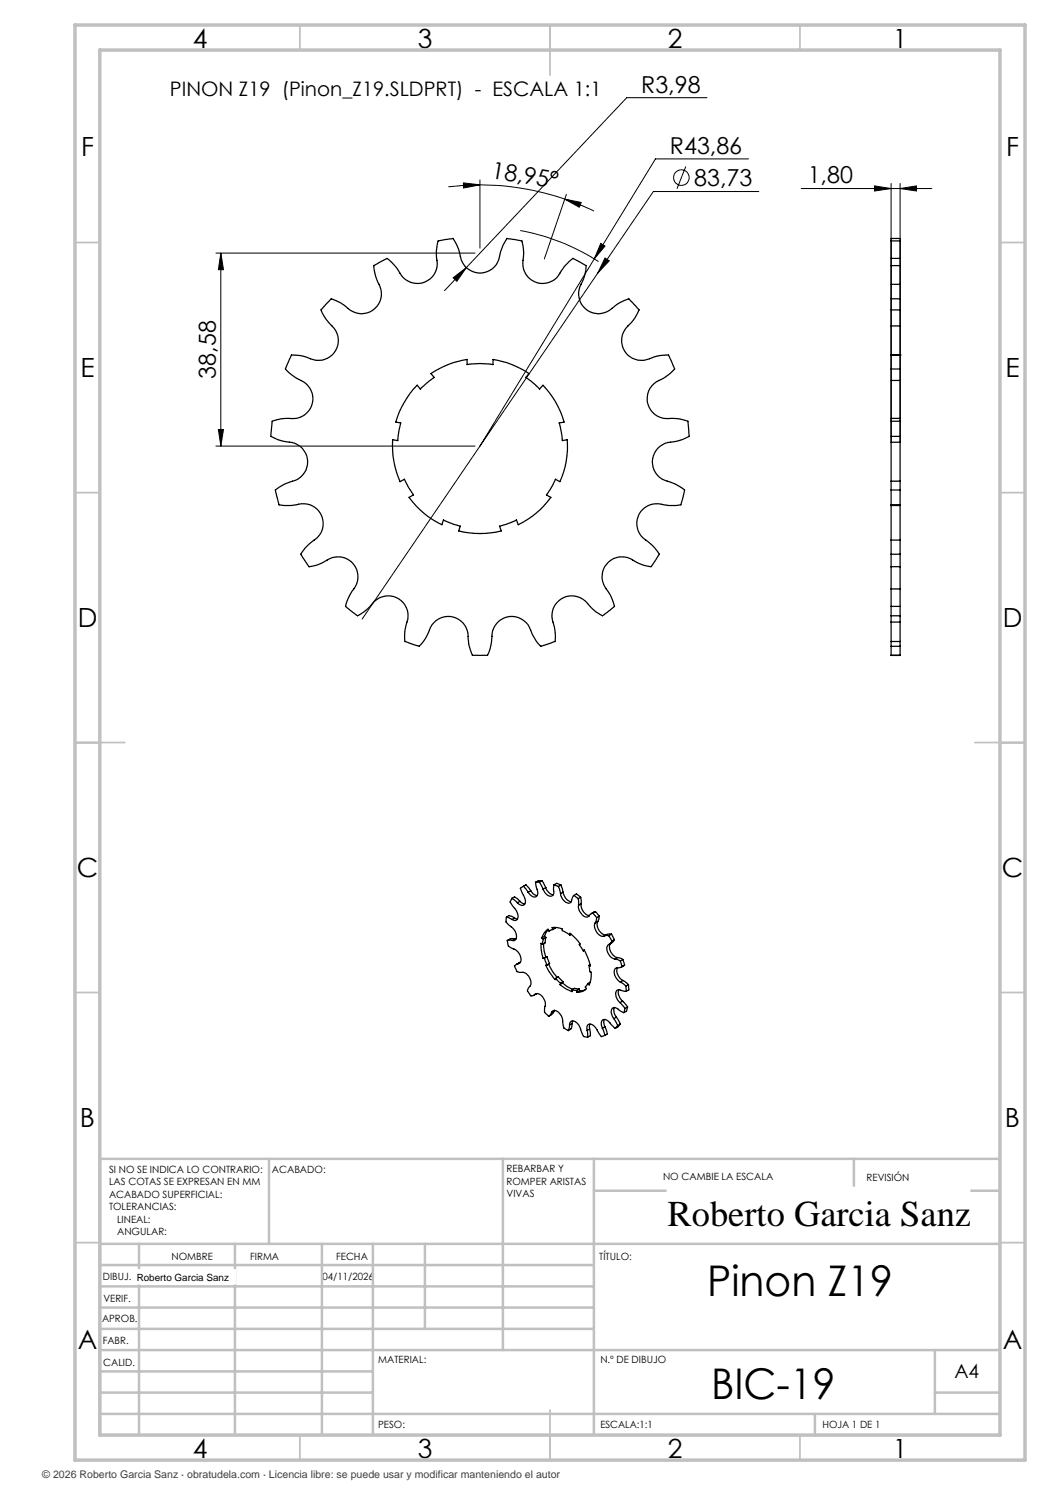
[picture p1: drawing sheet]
<svg xmlns="http://www.w3.org/2000/svg" width="210mm" height="297mm" viewBox="0 0 210 297" stroke-linecap="round" stroke-linejoin="round" font-family="sans-serif">
<g fill="none" stroke="#000" stroke-width=".2">
<path d="M141.4 19.5h-16.1l-36.4 38.6M92.7 36.6l3.3 .4-3.3 .6zM96 36v13.6M96 37a53.3 53.3 0 0 1 17 2.8M96 37l-6.3 .4M113 39.8l3.2 .7-.3 .9zM113 39.8l2.9 1.1 2.9 1.3M113.3 38.9l-4.4 12.9M137.2 33.3l-1.8 4.4M149.7 31.8h-18.6l-35.1 57.4M151.8 38.3h-21.1l-11.1 16.3M160.2 37.7h26.2"/>
<path d="M174.9 37.2l3.3 .5-3.3 .5zM178.2 36.7v51.5M180 37.7l3.3-.5v1zM180 36.7v51.5M43.2 50.6h51.8M44.2 50.6v38.6M44.2 50.6l.5 3.3h-1zM90.6 55.6l2.7-2.1-1.9 2.8zM104 46.1a42.7 42.7 0 0 1 15.7 6.2M119.6 54.6l-47.2 69.2M120.2 48.7l.8 .5-2.1 2.6zM121 51.6l.8 .6-2.2 2.4z"/>
<path d="M43.2 89.2h51.8M43.7 85.9h1l-.5 3.3z"/>
<circle cx="136.3" cy="35.5" r="1.55"/>
</g>
<g fill="none" stroke="#c0c0c0" stroke-width=".35">
<path d="M60 5v5M110 5v10M160 5v5M15 48.5h5M200 48.5h5M15 98.5h5M200 98.5h5M15 148.5h10M195 148.5h10M15 198.5h5M200 198.5h5M15 248.5h5"/>
<path d="M200 248.5h5M60 287v5M110 282v10M160 287v5"/>
</g>
<g fill="none" stroke="#c0c0c0" stroke-width=".5">
<path d="M53.8 231.8v17M100.6 231.8v38.2M118.8 231.8v55.2M118.8 238.2h81.2M170.8 231.8v6.4M200 231.8h-180v55.2M20 248.8h180M20 257.3h98.8M20 253h98.8M27.8 248.8v38.2M47 248.8v38.2M64.4 248.8v38.2"/>
<path d="M74.6 248.8v38.2M85 248.8v17M20 265.8h98.8M20 261.5h98.8M20 278.5h54.6M20 274.3h54.6M20 270h180M187 278.5h13M187 270v12.8M20 282.8h180M163 282.8v4.2"/>
</g>
<path d="M15 5h190v287h-190zM20 10h180v277h-180z" fill="none" stroke="#c0c0c0" stroke-width=".7"/>
<g fill="#000">
<path d="M113 39.8l3.2 .7-.3 .9zM92.7 36.6l3.3 .4-3.3 .6z"/>
<path d="M121 51.6l-1.4 3 2.2-2.4zM90.6 55.6l.8 .7 1.9-2.8zM120.2 48.7l-1.3 3.1 2.1-2.6zM174.9 37.2l3.3 .5-3.3 .5zM180 37.7l3.3-.5v1z"/>
<path d="M43.7 85.9h1l-.5 3.3zM44.2 50.6l.5 3.3h-1z"/>
</g>
<g fill="none" stroke="#000" stroke-width=".25">
<path d="M66.3 59.8a9.4 9.4 0 0 1 3.8 2.3 4 4 0 0 0 5-.6 4 4 0 0 0 .5-5.1l-.5-1.3-.3-2 2.6-1.4 .4 .3a10.3 10.3 0 0 1 2.5 3.1 4 4 0 0 0 5 1.2 4 4 0 0 0 2-4.7v-1.5l.3-1.9 3-.5 .3 .4a9.9 9.9 0 0 1 1.3 3.8 4 4 0 0 0 4.4 2.7 4 4 0 0 0 3.4-3.8l.6-1.8 .8-1.3 3 .5 .1 .5a9.4 9.4 0 0 1 .1 4 4 4 0 0 0 3.2 3.9 4 4 0 0 0 4.5-2.4l.8-1.2 1.5-1.3 2.6 1.4v.5a8.9 8.9 0 0 1-1.2 3.8 4 4 0 0 0 1.7 4.8 4 4 0 0 0 5.1-.8l1.2-.9 1.8-.7 2 2.2-.2 .4a9.5 9.5 0 0 1-2.4 3.2 4 4 0 0 0 .1 5.1 4 4 0 0 0 5.1 .9l1.4-.4 1.9-.2 1.2 2.8-.3 .4a10 10 0 0 1-3.3 2.2 4 4 0 0 0-1.6 4.8 4 4 0 0 0 4.5 2.5h1.5l1.9 .5 .2 3.1-.4 .2a9.5 9.5 0 0 1-3.9 1 4 4 0 0 0-3 4.1 4 4 0 0 0 3.4 3.8l1.4 .5 1.6 1.1-.7 3h-.5a9.6 9.6 0 0 1-4-.3 4 4 0 0 0-4.2 2.9 4 4 0 0 0 2.1 4.7l1.1 1 1.2 1.5-1.7 2.5h-.5a9.6 9.6 0 0 1-3.7-1.6 4 4 0 0 0-4.9 1.4 4 4 0 0 0 .4 5.1l.8 1.2 .6 1.9-2.4 1.9-.4-.3a10 10 0 0 1-3-2.6 4 4 0 0 0-5.1-.4 4 4 0 0 0-1.3 5l.3 1.4v2l-2.8 1-.4-.4a14 14 0 0 1-2.2-4 4 4 0 0 0-4.7-1.3 4 4 0 0 0-2.5 4.1l-.4 2-.5 1.4h-3l-.2-.5a8.9 8.9 0 0 1-.7-3.9 4 4 0 0 0-3.8-3.4 4 4 0 0 0-4.1 3.1l-.6 1.3-1.2 1.6-2.9-1-.1-.5a9.9 9.9 0 0 1 .7-3.9 4 4 0 0 0-2.6-4.5 4 4 0 0 0-4.8 1.7l-1.5 1.3-1.2 .8-2.4-1.9 .1-.5a10.7 10.7 0 0 1 1.9-3.5 4 4 0 0 0-1-5 4 4 0 0 0-5.1 0l-1.7 .8-1.5 .2-1.7-2.5 .3-.4a10.1 10.1 0 0 1 2.9-2.7 4 4 0 0 0 .8-5.1 4 4 0 0 0-4.9-1.6l-1 .1-2.4-.1-.7-3 .4-.3a13.3 13.3 0 0 1 4.1-1.9 4 4 0 0 0 1.8-4.6 4 4 0 0 0-4-2.8l-1.9-.5-1.3-.6 .2-3.1 .5-.1a9.9 9.9 0 0 1 3.9-.4 4 4 0 0 0 3.8-3.5 4 4 0 0 0-2.8-4.3l-1.7-1.1-1-1 1.2-2.8h.5a9.7 9.7 0 0 1 3.9 .9 4 4 0 0 0 4.6-2.1 4 4 0 0 0-1.3-5l-1.2-1.5-.6-1.3zM178.2 59.8v2.2M178.2 56.9v2.9M178.2 51.7v1.4M178.2 53.1v3.8M178.2 48.2v3.5M178.2 48.2v-.5h1.8v.5M178.2 59.8h1.8M178.2 56.9h1.8M178.2 51.7h1.8M178.2 53.1h1.8M178.2 48.2h1.8"/>
<path d="M180 59.8v2.2M180 56.9v2.9M180 51.7v1.4M180 53.1v3.8M180 48.2v3.5M83.4 77l.7 .8 1.7-1.5 1.1-.8-.7-.8a18.2 18.2 0 0 1 7.2-2.8v1a16 16 0 0 1 5.2 0v-1a17.8 17.8 0 0 1 7.2 2.8l-.6 .8 1.1 .8 1.6 1.5 .7-.8a17.3 17.3 0 0 1 4.2 7.4l-1 .2 .5 1.8 .2 1.7 1-.2a17.1 17.1 0 0 1-1.5 8.4l-.9-.5-.6 1.3-1.2 1.9 .9 .5a17.5 17.5 0 0 1-6.6 5.4l-.3-.9-2.1 .9-1.3 .3 .4 1a17.5 17.5 0 0 1-8.6 0l.4-1-1.3-.3-2.1-.9-.3 .9a17.2 17.2 0 0 1-6.6-5.4l.9-.5-1-1.5-.8-1.7-.9 .5a18.3 18.3 0 0 1-1.5-8.4l1.1 .2 .6-3.5-1-.2a17.9 17.9 0 0 1 4.2-7.4zM178.2 71v2.8M178.2 73.8v2.3M178.2 76.1v7.6M178.2 71h.1M178.2 65.2v5.8M178.2 62v3.2"/>
<path d="M178.2 71h1.8M178.2 73.8h1.8M178.2 76.1h1.8M178.2 65.2h1.8M178.2 62h1.8M180 71v2.8M180 73.8v2.3M180 76.1v7.6M180 71h.1M180 65.2v5.8M180 62v3.2M178.2 84.2v3.1"/>
<path d="M178.2 87.3v1.1M178.2 83.7v.5M178.2 96.2v1.8M178.2 98v3M178.2 88.4v7.8M178.2 83.7h1.8M178.2 84.2h1.8M178.2 87.3h1.8M178.2 88.4h1.8M178.2 96.2h1.8M178.2 98h1.8M180 84.2v3.1"/>
<path d="M180 87.3v1.1M180 83.7v.5M180 96.2v1.8M180 98v3M180 88.4v7.8M178.2 101v.1M178.2 101.1v6.9M178.2 108v2.8M178.2 110.8v2.5M178.2 113.3v4.5M178.2 117.8v3.5M178.2 101.1h1.8"/>
<path d="M178.2 101h1.8M178.2 108h1.8M178.2 110.8h1.8M178.2 113.3h1.8M178.2 117.8h1.8M180 101v.1M180 101.1v6.9M180 108v2.8M180 110.8v2.5M180 113.3v4.5M180 117.8v3.5M178.2 121.3v1.9"/>
<path d="M178.2 123.2v1.2M178.2 124.4v3.9M178.2 128.3v1M178.2 129.3v1.8M178.2 131.1h1.8M178.2 121.3h1.8M178.2 123.2h1.8M178.2 124.4h1.8M178.2 128.3h1.8M178.2 129.3h1.8M180 121.3v1.9M180 123.2v1.2"/>
<path d="M180 124.4v3.9M180 128.3v1M180 129.3v1.8M102.4 179.7l-.1 .1a.77 .77 0 0 0 0 1.1l.5 .6a1.82 1.82 0 0 1 .5 2.5l-.3 .1-.6-.2M102.4 179.7l1.1 .8M102.4 179.7l.5-.3 1.1 .9M104.7 177.3h-.2a.5 .5 0 0 0-.2 .9l.4 .9a1.45 1.45 0 0 1 0 1.9 1.2 1.2 0 0 1-1.2-.5M104.7 177.3l.9 1.2M104.7 177.3l.5-.4 1 1.2M106.2 178.1a1.62 1.62 0 0 0 1.2 1M106.2 178.1l-.6 .4M107.1 176.5l.2 1a1.4 1.4 0 0 1-.1 1.8 1.48 1.48 0 0 1-1.6-.8"/>
<path d="M107.9 176.4l-.8 .1M107.9 176.4l.7 1.4M108.4 176.1l.7 1.4M108.4 176.1l-.8 .1-.5 .3M108.4 176.1l-.5 .3M109.1 177.5a1.99 1.99 0 0 0 1.5 1.5M109.1 177.5l-.5 .3M110.8 176.9l-.1 1a.9 .9 0 0 1-.6 1.3 2.04 2.04 0 0 1-1.5-1.4M110.8 176.9l.9 .4M110.8 176.9l.5-.2 .9 .3M111.7 177.3l.4 1.4M112.1 178.7a1.99 1.99 0 0 0 1.8 1.9l.4-.3 .5-1.2"/>
<path d="M112.2 177l.4 1.4M112.2 177l-.5 .3M112.6 178.4v.2a2.13 2.13 0 0 0 1.7 1.7M112.6 178.4l-.5 .3M114.8 179.1l.8 .6M114.8 179.1l.5-.3 .8 .7M115.6 179.7l.1 1.4M116.1 179.5l.1 1.3M116.1 179.5l-.5 .2M101.3 183.4l-.1 .4a1.28 1.28 0 0 0 .9 1.5l.2 .1a2.01 2.01 0 0 1 .7 2.6l-.6 .1M101.3 183.4l1.1 .5M101.3 183.4l.5-.3 1.1 .5"/>
<path d="M101.5 188.1v.1a1.49 1.49 0 0 0 1.4 1.7 2.15 2.15 0 0 1 1.1 2.6l-.3 .2M101.5 188.1h.9M102.9 183.6l.6 .2M102.9 183.6l-.5 .3M103 187.8h.2M103 187.8l-.7-.1-.8 .4M103 187.8l-.6 .3M103.7 192.7l-.1 .1a.67 .67 0 0 0-.6 .6v.1a1.3 1.3 0 0 0 1.7 1 2.09 2.09 0 0 1 1.3 2.8h-.1a1.1 1.1 0 0 0 .5 1.9l.6-.3M104 180.3l1 .5M104 180.3l-.5 .2M104 192.5l-.3 .2M104.1 192.4l-.8 .5"/>
<path d="M107 198.9a1.44 1.44 0 0 1 1.9 1.2 2.65 2.65 0 0 1 0 1.9 1.47 1.47 0 0 0 .7 1.2l.1 .1M107.2 198.8l-.2 .1M107.4 198.7l-.6 .3M108.4 187.6l.3 .2M108.5 188.9l-.3-.2 .1 1.4 .3 1.6M108.7 187.8l-.2 1.1M108.7 188.8l.1 1.4 .3 1.2M108.9 191.7l.5 1.3M108.9 191.7h-.3M108.9 187.3l-.5 .3M108.9 187.3l.3 .2M109.1 191.4l-.5 .3"/>
<path d="M109.2 187.5l-.2 1.1-.5 .3M109.2 187.5l-.5 .3M109.4 193h-.3l.6 1.2 1.3 1.7 .1-.2M109.4 191.4l.5 1.3-.5 .3M109.4 191.4l-.5 .3M109.4 191.4h-.3M109.6 185.9l-.4 .6-.3 .8M109.7 192.8l.8 1.5 .9 1.2M109.8 186.2l-.2-.4a2.95 2.95 0 0 0-1.2 1.8M110 186.1l-.2 .1M110.6 185.9l-.2-.4h.7l1.1 .2 .3 .1v.3l1.5 .9M110.6 185.9l-.8 .3"/>
<path d="M111.1 185.5v.1l-.5 .3M111.1 195.7l1 .9M111.1 195.7l.6-.3 .9 1M112 196.9a6.2 6.2 0 0 0 2.4 1.4l-.1-.4M112.1 196.6l-.1 .3M112.5 196.6l.9 .7 1.1 .6M112.5 196.6l-.5 .3M112.6 196.4l-.5 .2M112.6 196.4l-.1 .2M114 187v-.3l1.6 1.5 .4 .6-.1 .1 .8 1.3M114.2 186.9l-.2 .1M114.3 197.9l1 .2"/>
<path d="M115.3 198.1l.1 .4M115.7 181.1a2.16 2.16 0 0 0 1.8 2.3l1.1-.8M115.9 197.8l-1-.1-.6 .2M115.9 197.8l-.6 .3M115.9 197.8v.4M115.9 198.2l-.5 .3M116.2 180.8v.2a2.21 2.21 0 0 0 1.7 2.1M116.2 180.8l-.5 .3M116.7 190.2l.1-.2 .8 1.6 .5 1.6-.3-.1M116.8 190l-.1 .2M117 198l-1.1 .2M117.6 196.7l-.5 .7 .2 .3a2.48 2.48 0 0 1-1.9 .8"/>
<path d="M117.8 193.1l.2 1.2 .3 .1a5.1 5.1 0 0 1-.5 2.6l-.2-.3M118 192.9l-.2 .2M118 196.4l-.4 .3M118.6 182.6l.7 .9M119 184.6a2.07 2.07 0 0 0 1.7 2.7l.1-.1M119.1 182.3l.7 .9M119.1 182.3l-.8 .4M119.1 182.3l-.5 .3M119.3 183.5l-.3 1.1M119.6 184.3a2.1 2.1 0 0 0 1.6 2.7l.1-.1M119.6 184.3l-.6 .3M119.8 183.2l-.2 1.1"/>
<path d="M119.8 183.2l-.5 .3M121.3 186.9l-.5 .3M121.8 187.1l-1 .1M121.8 187.1l.6 1.1M122.2 188.7a1.98 1.98 0 0 0 1 2.7l.3 .1M122.3 186.8l.6 1.1M122.3 186.8l-1 .1M122.3 186.8l-.5 .3M122.4 188.2l-.2 .4a1.46 1.46 0 0 0-.4 2.4l.5 .5 .7 .3M122.9 187.9l-.3 .5-.8 .5M122.9 187.9l-.5 .3M123 191.8l1.1 .4"/>
<path d="M123.5 191.5l.7 .2 .4 .2M123.5 193.6a2.16 2.16 0 0 0 1.1 2.5M123.5 191.5l-.5 .3M123.8 197.9a1.95 1.95 0 0 0 .7 2.3M124.1 192.2l.3 1.1M124.1 196.4l1.1 .8M124.4 193.3l-.5 .2a.87 .87 0 0 0-1 .3 .87 .87 0 0 0 0 1l.4 .9 .8 .7M124.6 191.9l.3 1.1M124.6 191.9l-.5 .3M124.6 196.1l1.1 .8M124.6 196.1l-.5 .3M124.9 193l-.6 .4"/>
<path d="M124.9 193l-.5 .3M125.2 197.2v1.1M125.2 198.3l-.7-.1a.81 .81 0 0 0-1.1-.1 .81 .81 0 0 0-.2 1l.3 .9 .5 .5M125.7 196.9l.1 1.1-.6 .3M125.7 196.9l-.5 .3M110.3 202.5a.94 .94 0 0 1 .9-.4 .94 .94 0 0 1 .8 .7 4.1 4.1 0 0 1 .7 2.4l.1 .4 .9 .5M110.3 202.5l-.6 .8M110.8 202.2l-.5 .7-.6 .4M110.8 202.2l-.5 .3M110.9 202.1l-.1 .1M113.9 205a.75 .75 0 0 1 .5-.8 .75 .75 0 0 1 .9 .3l.4 .5 .6 1.4a1.09 1.09 0 0 0 .8 1h.4M113.9 205l-.2 1.1"/>
<path d="M114.4 204.7l-.1 .9-.6 .5M114.4 204.7l-.5 .3M114.5 204.2l-.1 .5M117.4 206.1a.83 .83 0 0 1 .3-1.2 .83 .83 0 0 1 1.2 .3l.8 1.3a.79 .79 0 0 0 .8 .8l.5-.2M117.4 206.1l.1 1.3M117.9 205.8l.2 1.3-.6 .3M117.9 205.8l-.5 .3M118 204.8l-.1 .6v.4M120.5 205.7a1.27 1.27 0 0 1 .2-1.8 2.44 2.44 0 0 1 1.8 1.3l.5 .5M120.5 205.7l.5 1.4M120.9 203.9a1.64 1.64 0 0 0 .1 1.4M121 205.3l.5 1.5-.5 .3"/>
<path d="M121 205.3l-.5 .4M122.8 203.7l.7 1.4M122.9 201.5a2.11 2.11 0 0 0 .4 1.9M123.3 203.4l.7 1.4M123.3 203.4l-.5 .3M123.5 205.1l-.5 .6M124 200.5l1 1.2M124 204.8l-.4 .6-.6 .3M124 204.8l-.5 .3M124.5 200.2l1 1.2M124.5 200.2l-.5 .3M124.8 202.5l-.9-.4a1.04 1.04 0 0 0-1.5-.3 1.87 1.87 0 0 0 .4 1.9"/>
<path d="M125 201.7l-.2 .8M125.5 201.4l-.2 .8-.5 .3M125.5 201.4l-.5 .3"/>
</g>
<g fill="#fff" stroke="#fff" stroke-width=".35">
<path d="M27.3 254h19.7v2.7h-19.7z"/>
<path d="M133.5 237.5h60.4v9.9h-60.4z"/>
</g>
<g font-size="8.5">
<text x="141.4" y="259.3">Pinon Z19</text>
<text x="142.2" y="279.7">BIC-19</text>
</g>
<text font-size="7.3" x="133.5" y="245.1">Roberto Garcia Sanz</text>
<g font-size="5.3">
<text x="38.5" y="9.5">4</text>
<text x="83.5" y="9.5">3</text>
<text x="133.6" y="9.5">2</text>
<text x="178.6" y="9.5">1</text>
<text x="16.2" y="31.2">F</text>
<text x="201.2" y="31.2">F</text>
<text x="16.1" y="75.5">E</text>
<text x="201.1" y="75.5">E</text>
<text x="15.5" y="125.5">D</text>
<text x="200.5" y="125.5">D</text>
<text x="15.4" y="175.5">C</text>
<text x="200.4" y="175.5">C</text>
<text x="16" y="225.5">B</text>
<text x="201" y="225.5">B</text>
<text x="15.5" y="269.7">A</text>
<text x="200.5" y="269.7">A</text>
<text x="38.5" y="291.5">4</text>
<text x="83.5" y="291.5">3</text>
<text x="133.6" y="291.5">2</text>
<text x="178.6" y="291.5">1</text>
</g>
<g font-size="4.7">
<text x="128.2" y="18.5">R3,98</text>
<text x="98.1" y="35.6" transform="rotate(9 98.1 35.6)">18,95°</text>
<text x="134" y="30.7">R43,86</text>
<text x="138.9" y="37.2">83,73</text>
<text x="161.5" y="36.7">1,80</text>
<text x="43.2" y="75.7" transform="rotate(-90 43.2 75.7)">38,58</text>
</g>
<text font-size="4" x="34" y="19.1">PINON Z19 (Pinon_Z19.SLDPRT) - ESCALA 1:1</text>
<text font-size="3.9" x="190.9" y="275.5">A4</text>
<text font-size="2.1" fill="#404040" x="8.5" y="295.6">© 2026 Roberto Garcia Sanz · obratudela.com · Licencia libre: se puede usar y modificar manteniendo el autor</text>
<g font-size="2">
<text x="21.8" y="234.6">SI NO SE INDICA LO CONTRARIO:</text>
<text x="21.8" y="237.1">LAS COTAS SE EXPRESAN EN MM</text>
<text x="21.8" y="239.6">ACABADO SUPERFICIAL:</text>
<text x="54.4" y="234.6">ACABADO:</text>
<text x="101.3" y="234.5">REBARBAR Y</text>
<text x="101.3" y="237">ROMPER ARISTAS</text>
<text x="101.3" y="239.5">VIVAS</text>
<text x="132.6" y="236">NO CAMBIE LA ESCALA</text>
<text x="173.3" y="236.2">REVISIÓN</text>
<text x="21.8" y="242.1">TOLERANCIAS:</text>
<text x="23.4" y="244.6">LINEAL:</text>
<text x="23.4" y="247.1">ANGULAR:</text>
<text x="34.3" y="252">NOMBRE</text>
<text x="50" y="251.9">FIRMA</text>
<text x="67.2" y="251.9">FECHA</text>
<text x="119.9" y="251.9">TÍTULO:</text>
<text x="20.6" y="256.1">DIBUJ.</text>
<text x="27.3" y="256.1">Roberto Garcia Sanz</text>
<text x="64.5" y="255.9">04/11/2026</text>
<text x="20.7" y="260.3">VERIF.</text>
<text x="20.4" y="264.4">APROB.</text>
<text x="20.5" y="268.8">FABR.</text>
<text x="20.7" y="273.1">CALID.</text>
<text x="75.6" y="272.5">MATERIAL:</text>
<text x="120.1" y="272.5">N.º DE DIBUJO</text>
<text x="75.6" y="285.5">PESO:</text>
<text x="120.1" y="285.6">ESCALA:1:1</text>
<text x="164.5" y="285.6">HOJA 1 DE 1</text>
</g>
</svg>
